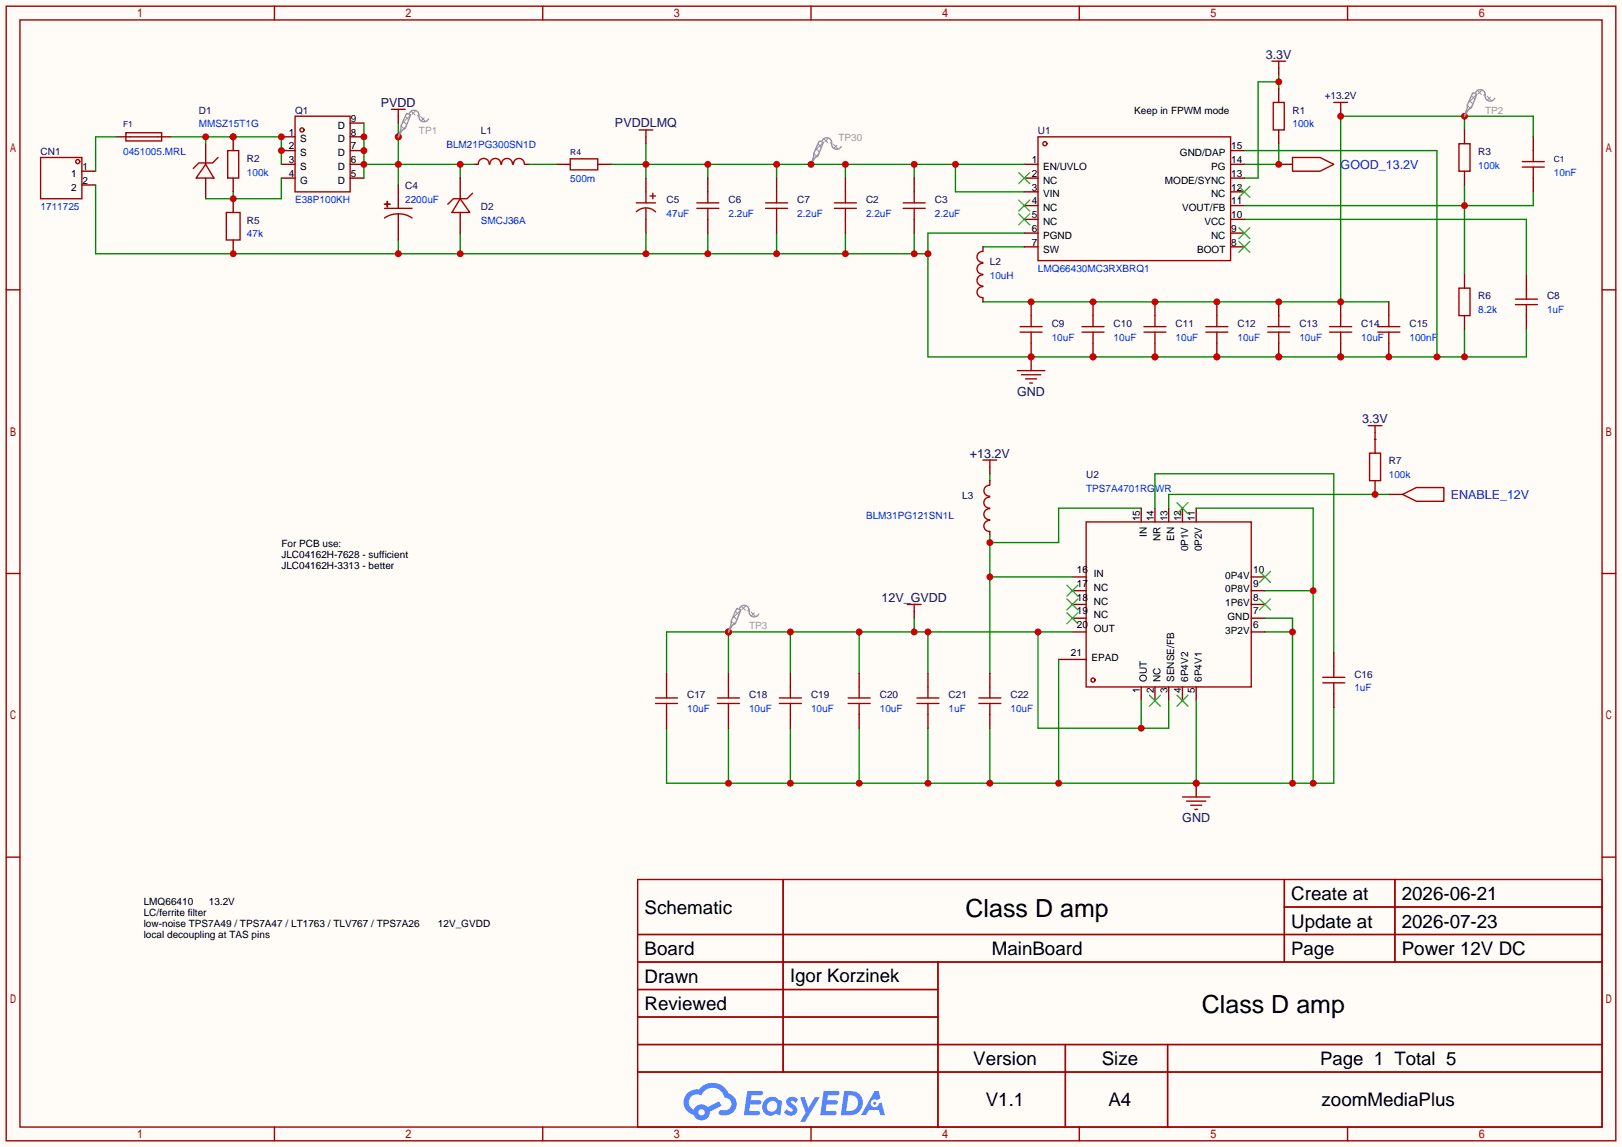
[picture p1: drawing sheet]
<svg xmlns="http://www.w3.org/2000/svg" width="299mm" height="212mm" viewBox="0 0 299 212" stroke-linecap="round" stroke-linejoin="round" font-family="sans-serif">
<path d="M0 0h299.5v211.8h-299.5z" fill="#fffcf7"/>
<g fill="none" stroke="#a10000" stroke-width=".25">
<path d="M1.1 1.1h297.2v209.6h-297.2zM3.7 3.7h292.1v204.5h-292.1zM50.7 1.1v2.6M100.2 1.1v2.6M149.7 1.1v2.6M199.3 1.1v2.6M248.8 1.1v2.6M1.1 53.5h2.6M295.8 53.5h2.5M1.1 105.9h2.6M295.8 105.9h2.5M1.1 158.3h2.6"/>
<path d="M295.8 158.3h2.5M117.7 162.4h178.1v45.8h-178.1zM117.7 172.6h178.1M117.7 177.7h178.1M144.6 162.4v35.6M173.2 177.7v30.5M237.1 162.4v15.3M237.1 167.5h58.7M257.5 162.4v15.3M117.7 182.8h55.5M117.7 192.9h178.1M117.7 187.8h55.5"/>
<path d="M117.7 198h178.1M196.7 192.9v15.3M215.6 192.9v15.3M50.7 208.2v2.5M100.2 208.2v2.5M149.7 208.2v2.5M199.3 208.2v2.5M248.8 208.2v2.5"/>
</g>
<g fill="#5487ff">
<path d="M145.5 202.8a1.3 1.3 0 0 1 1.8 .3l-.4 .6a.54 .54 0 0 0-.9-.2l.1 .2a1.58 1.58 0 0 1 1.1 1.6 1.43 1.43 0 0 1-2.5 .1l.5-.6a.64 .64 0 0 0 .5 .5 .64 .64 0 0 0 .7-.3l-.2-.2a1.6 1.6 0 0 1-1-1.6z"/>
<path d="M147.7 202.7h.9l.7 1.9 1.1-1.9h.9l-2.7 4.5h-.9l1-1.7z"/>
<path d="M138 201.5h1.6a1.31 1.31 0 0 1 1.2 .2 .4 .4 0 0 1-.3 .6h-1.8l-.1 .9h1.6a.4 .4 0 0 1 .4 .4 .4 .4 0 0 1-.4 .4h-1.7l-.2 1.2h.8a1.23 1.23 0 0 1 1.2 .2 .39 .39 0 0 1-.3 .6h-2.7z"/>
<path d="M152.1 201.5h1.6a1.32 1.32 0 0 1 1.3 .2 .39 .39 0 0 1-.4 .6h-1.7l-.2 .9h1.7a.4 .4 0 0 1 .3 .4 .4 .4 0 0 1-.4 .4h-1.7l-.2 1.2h.8a1.23 1.23 0 0 1 1.2 .2 .39 .39 0 0 1-.3 .6h-2.7z"/>
<path d="M161.5 201.5h.7l.4 1.3-.7 .4a.75 .75 0 0 0-1.1 .3 .75 .75 0 0 0 .5 1 .75 .75 0 0 0 .9-.6l.6-.3 .6 2.4h-.9l-.2-1h-1.9l-.5 1h-.9z"/>
<path d="M155.9 201.5l-.7 4.5h1.5a2.27 2.27 0 0 0 2.6-2.3 2.27 2.27 0 0 0-2.7-2.2zM156.6 202.3a1.5 1.5 0 0 1 1.8 1.5 1.5 1.5 0 0 1-1.9 1.4h-.3z"/>
<path d="M141.3 203.1a1.62 1.62 0 0 0-.4 2.1 1.62 1.62 0 0 0 2 .7l.4-.3 .3 .3 .5 .1 .3-2.5-.2-.3h-.4a1.58 1.58 0 0 0-2.5-.1zM141.9 203.6a.99 .99 0 0 1 1.6 .3 .99 .99 0 0 1-.9 1.4 .94 .94 0 0 1-1-.5 .94 .94 0 0 1 .3-1.2z"/>
<path d="M126.9 201.9a2.37 2.37 0 0 0 1.2 4 1.54 1.54 0 0 0 1.7 1 1.54 1.54 0 0 0 1.3-1.6l2.1-1.1-.5-.8-2 1.1a1.57 1.57 0 0 0-2.6 .4 1.5 1.5 0 0 1-.8-2.1 1.5 1.5 0 0 1 2.2-.5 2.23 2.23 0 0 1 2.3-1.4 2.23 2.23 0 0 1 2 1.8 1.16 1.16 0 0 1 1.2 1.1 1.16 1.16 0 0 1-1 1.3h-.7a.47 .47 0 0 0-.6 .3 .47 .47 0 0 0 .4 .6 2.23 2.23 0 0 0 2.3-.7 2.23 2.23 0 0 0 .4-2.3 2.16 2.16 0 0 0-1.3-1.1 3.2 3.2 0 0 0-5.4-.7l-1.2 .1zM129 205.4a.58 .58 0 0 1 1.1 0 .58 .58 0 0 1-1.1 0z"/>
<circle cx="161.5" cy="203.8" r=".28"/>
</g>
<path d="M247.5 20.2v1.3M281.8 50.7v2.5M281.8 58.3v2.5" fill="none" stroke="#870000" stroke-width=".25"/>
<path d="M279.8 55.2h4M279.8 56.3h4M281.8 53.2v2M281.8 56.3v2" fill="none" stroke="#a10000" stroke-width=".25"/>
<path d="M270.4 21.5v2.5M283.1 25.3v-3.8h-35.6v34.3M181.5 45.6h7.6M181.5 55.8h74.9M229.7 40.5h52.1v10.2" fill="none" stroke="#008700" stroke-width=".25"/>
<circle cx="247.5" cy="21.5" r=".63" fill="#c00"/>
<path d="M234.8 11.3h2.6M236.1 11.3v1.3M246.3 18.9h2.5M247.5 18.9v1.3M259 91.3l2.5-1.3h5.1v2.6h-5.1z" fill="none" stroke="#a10000" stroke-width=".25"/>
<path d="M236.1 12.6v1.2M256.4 91.3h2.6" fill="none" stroke="#870000" stroke-width=".25"/>
<path d="M236.1 13.8v2.6M236.1 15.1h-3.8v17.8h-2.6M236.1 26.5v3.9h-6.4M256.4 91.3h-40.6v2.6" fill="none" stroke="#008700" stroke-width=".25"/>
<circle cx="236.1" cy="15.1" r=".63" fill="#c00"/>
<g fill="none" stroke="#870000" stroke-width=".25">
<path d="M253.9 79.9v1.3M210.7 93.9v2.5M213.2 93.9v2.5M215.8 93.9v2.5M218.3 93.9v2.5M220.9 93.9v2.5M198 116.7h2.5M198 114.2h2.5M198 111.6h2.5M198 109.1h2.5M198 106.6h2.5M231 116.7h2.6"/>
<path d="M231 114.2h2.6M231 111.6h2.6M231 109.1h2.6M231 106.6h2.6M195.5 121.8h5M210.7 126.9v2.5M213.2 126.9v2.5M215.8 126.9v2.5M218.3 126.9v2.5M220.9 126.9v2.5"/>
</g>
<g fill="none" stroke="#a10000" stroke-width=".25">
<path d="M252.6 78.6h2.5M253.9 78.6v1.3M200.5 96.4h30.5v30.5h-30.5z"/>
<circle cx="201.8" cy="125.6" r=".38"/>
</g>
<g fill="none" stroke="#008700" stroke-width=".25">
<path d="M220.9 93.9h21.5v50.8M253.9 81.2h.1M233.6 114.2h5v30.5M233.6 116.7h5M233.6 109.1h8.8M134.5 134.5v10.2M145.9 134.5v10.2M158.6 134.5v10.2M171.3 134.5v10.2M182.8 134.5v10.2M195.5 121.8v22.9M220.9 129.4v15.3"/>
<path d="M246.3 130.7v14h-123.2v-10.2"/>
</g>
<g fill="none" stroke="#3c3" stroke-width=".25">
<path d="M217.3 92.8l2 2.1M219.3 92.8l-2 2.1M197 113.2l2 2M197 108.1l2 2M197 110.6l2 2M199 113.2l-2 2M199 108.1l-2 2M199 110.6l-2 2M232.5 110.6l2.1 2M232.5 105.5l2.1 2.1M234.6 110.6l-2.1 2M234.6 105.5l-2.1 2.1"/>
<path d="M212.2 128.4l2 2M214.2 128.4l-2 2M217.3 128.4l2 2M219.3 128.4l-2 2"/>
</g>
<path d="M149.7 30.1v.3M151.3 26l.7 .3-1 2.5-.5 .3-.8 1.3 .5-1.6v-.5zM151.8 26a.93 .93 0 0 1 1.1-.5 .93 .93 0 0 1 .6 1 .94 .94 0 0 0 .7 1 .94 .94 0 0 0 1.1-.4" fill="none" stroke="#999" stroke-width=".25"/>
<path d="M150.1 29.4l.1 .2M150.2 28.3l.6 .6M150.6 27.4l.7 .7M151 26.6l.7 .6M151.2 28.4l-.7 .7M152 26.3l-1.6 1.6M152.1 25.6l.7 .7M153 25.5l-.7 .7M153.5 26.2l-.2 .3M153.9 26.6l.9 .9M154.5 26.8l-.6 .6" fill="none" stroke="#999" stroke-width=".18"/>
<g fill="#c00">
<circle cx="238.6" cy="116.7" r=".63"/>
<circle cx="238.6" cy="144.7" r=".63"/>
<circle cx="242.4" cy="144.7" r=".63"/>
<circle cx="242.4" cy="109.1" r=".63"/>
<circle cx="220.9" cy="144.7" r=".63"/>
<circle cx="195.5" cy="144.7" r=".63"/>
<circle cx="182.8" cy="144.7" r=".63"/>
<circle cx="171.3" cy="144.7" r=".63"/>
<circle cx="158.6" cy="144.7" r=".63"/>
<circle cx="145.9" cy="144.7" r=".63"/>
<circle cx="134.5" cy="144.7" r=".63"/>
</g>
<path d="M182.8 86.2v1.3M182.8 88.8v.7M182.8 98.2v.7" fill="none" stroke="#870000" stroke-width=".25"/>
<path d="M181.5 85h2.5M182.7 96.1a1.01 1.01 0 0 0-1.1 1 1.01 1.01 0 0 0 1.1 1M182.7 94a1.01 1.01 0 0 0-1.1 1 1.01 1.01 0 0 0 1.1 1M182.7 91.8a1.01 1.01 0 0 0-1.1 1 1.01 1.01 0 0 0 1.1 1M182.7 89.6a1.01 1.01 0 0 0-1 1 1.01 1.01 0 0 0 1 1M182.8 85v1.2" fill="none" stroke="#a10000" stroke-width=".25"/>
<path d="M182.8 87.5v1.3M182.8 98.9v25.4M210.7 93.9h-15.2v6.3h-12.7M182.8 106.6h15.2" fill="none" stroke="#008700" stroke-width=".25"/>
<g fill="#c00">
<circle cx="182.8" cy="106.6" r=".63"/>
<circle cx="182.8" cy="100.2" r=".63"/>
</g>
<path d="M168.8 112.9v1.3" fill="none" stroke="#870000" stroke-width=".25"/>
<path d="M167.5 111.6h2.6M168.8 111.6v1.3" fill="none" stroke="#a10000" stroke-width=".25"/>
<path d="M134.5 116.7v7.6M145.9 116.7v7.6M158.6 116.7v7.6M168.8 114.2v2.5M171.3 116.7v7.6M191.6 116.7v17.8h24.2v-5.1M198 116.7h-74.9v7.6M210.7 129.4v5.1" fill="none" stroke="#008700" stroke-width=".25"/>
<g fill="#c00">
<circle cx="168.8" cy="116.7" r=".63"/>
<circle cx="171.3" cy="116.7" r=".63"/>
<circle cx="191.6" cy="116.7" r=".63"/>
<circle cx="210.7" cy="134.5" r=".63"/>
<circle cx="158.6" cy="116.7" r=".63"/>
<circle cx="145.9" cy="116.7" r=".63"/>
<circle cx="134.5" cy="116.7" r=".63"/>
</g>
<path d="M213.2 93.9v-6.4h33.1v33" fill="none" stroke="#008700" stroke-width=".25"/>
<path d="M236.1 30.4h2.5" fill="none" stroke="#870000" stroke-width=".25"/>
<circle cx="236.1" cy="30.4" r=".63" fill="#c00"/>
<g fill="none" stroke="#a10000" stroke-width=".25">
<path d="M7.5 29.1h7.6v7.6h-7.6zM117.5 37.5h3.5M117.5 39.1a2.54 2.54 0 0 1 3.5 0M119.3 35.4v2.1M119.3 38.5v2M120 36.2h1M120.5 35.7v1M191.6 25.3h35.6v22.8h-35.6zM238.6 29.1h5.1l2.6 1.3-2.6 1.2h-5.1zM256.4 58.3v2M254.4 61.3h4M254.4 60.3h4"/>
<path d="M256.4 61.3v2.1M169.3 128.9h4.1M169.3 129.9h4.1M171.3 126.9v2M171.3 129.9v2.1M244.2 125.1h4.1M244.2 126.1h4.1M246.3 123.1v2M246.3 126.1v2"/>
<circle cx="14.4" cy="29.8" r=".38"/>
<circle cx="192.9" cy="26.5" r=".38"/>
</g>
<g fill="none" stroke="#870000" stroke-width=".25">
<path d="M15.1 31.6h2.6M15.1 34.2h2.6M119.3 32.9v2.5M189.1 30.4h2.5M189.1 32.9h2.5M189.1 35.4h2.5M189.1 38h2.5M227.2 27.8h2.5M227.2 30.4h2.5M227.2 32.9h2.5M227.2 35.4h2.5M227.2 38h2.5"/>
<path d="M119.3 40.5v2.6M189.1 40.5h2.5M189.1 43.1h2.5M189.1 45.6h2.5M227.2 40.5h2.5M227.2 43.1h2.5M227.2 45.6h2.5M256.4 55.8v2.5M256.4 63.4v2.5M171.3 124.3v2.6M171.3 132v2.5M246.3 120.5v2.6"/>
<path d="M246.3 128.1v2.6"/>
</g>
<path d="M188.1 39.5l2 2M188.1 37l2 2M188.1 31.9l2 2M190.1 39.5l-2 2M190.1 37l-2 2M190.1 31.9l-2 2M228.7 34.4l2.1 2M230.8 34.4l-2.1 2M228.7 42l2.1 2.1M228.7 44.6l2.1 2M230.8 42l-2.1 2.1M230.8 44.6l-2.1 2" fill="none" stroke="#3c3" stroke-width=".25"/>
<path d="M270.4 34.2v16.5M283.1 35.4v2.6h-53.4" fill="none" stroke="#008700" stroke-width=".25"/>
<circle cx="270.4" cy="38" r=".63" fill="#c00"/>
<g fill="none" stroke="#a10000" stroke-width=".25">
<path d="M38 30.4l1.5 2.5h-3.3zM40.3 29.1l-1.1 1h-2.5l-1 1M41.8 39.2h2.5v5.1h-2.5zM54.5 21.5h10.1v13.9h-10.1z"/>
<circle cx="55.8" cy="24" r=".38"/>
</g>
<path d="M38 26.5v3.9M38 32.9v3.8M43.1 36.7v2.5M51.9 25.3h2.6M51.9 27.8h2.6M51.9 30.4h2.6M51.9 32.9h2.6M64.6 25.3h2.6M64.6 27.8h2.6M64.6 30.4h2.6M64.6 32.9h2.6M64.6 22.7h2.6" fill="none" stroke="#870000" stroke-width=".25"/>
<path d="M43.1 35.4v1.3M51.9 32.9v3.8h-13.9" fill="none" stroke="#008700" stroke-width=".25"/>
<circle cx="43.1" cy="36.7" r=".63" fill="#c00"/>
<path d="M43.1 44.3v2.6" fill="none" stroke="#870000" stroke-width=".25"/>
<path d="M17.7 34.2v12.7h153.6M229.7 27.8h35.6v38.1M73.5 44.3v2.6M85 43.1v3.8M119.3 43.1v3.8M130.7 43.1v3.8M143.4 43.1v3.8M156.1 43.1v3.8M168.8 43.1v3.8M189.1 43.1h-17.8v22.8h110.5v-5.1M270.4 60.8v5.1" fill="none" stroke="#008700" stroke-width=".25"/>
<g fill="#c00">
<circle cx="168.8" cy="46.9" r=".63"/>
<circle cx="156.1" cy="46.9" r=".63"/>
<circle cx="143.4" cy="46.9" r=".63"/>
<circle cx="130.7" cy="46.9" r=".63"/>
<circle cx="119.3" cy="46.9" r=".63"/>
<circle cx="85" cy="46.9" r=".63"/>
<circle cx="73.5" cy="46.9" r=".63"/>
<circle cx="43.1" cy="46.9" r=".63"/>
<circle cx="171.3" cy="46.9" r=".63"/>
<circle cx="190.4" cy="65.9" r=".63"/>
<circle cx="201.8" cy="65.9" r=".63"/>
<circle cx="213.2" cy="65.9" r=".63"/>
<circle cx="224.7" cy="65.9" r=".63"/>
<circle cx="236.1" cy="65.9" r=".63"/>
<circle cx="247.5" cy="65.9" r=".63"/>
<circle cx="256.4" cy="65.9" r=".63"/>
<circle cx="265.3" cy="65.9" r=".63"/>
<circle cx="270.4" cy="65.9" r=".63"/>
</g>
<path d="M23.2 24.5h6.6v1.5h-6.6zM24 25.3h5.1" fill="none" stroke="#a10000" stroke-width=".25"/>
<path d="M21.5 25.3h2.5M29.1 25.3h2.5" fill="none" stroke="#870000" stroke-width=".25"/>
<path d="M21.5 25.3h-3.8v6.3M31.6 25.3h20.3v5.1M38 25.3v1.2" fill="none" stroke="#008700" stroke-width=".25"/>
<g fill="#c00">
<circle cx="38" cy="25.3" r=".63"/>
<circle cx="43.1" cy="25.3" r=".63"/>
<circle cx="51.9" cy="25.3" r=".63"/>
<circle cx="51.9" cy="27.8" r=".63"/>
</g>
<path d="M87.5 30.4h.8M96.9 30.4h.8" fill="none" stroke="#870000" stroke-width=".25"/>
<path d="M88.3 30.3a1.01 1.01 0 0 1 1-1 1.01 1.01 0 0 1 1 1M90.4 30.3a1.01 1.01 0 0 1 1.1-1 1.01 1.01 0 0 1 1 1M92.6 30.3a1.01 1.01 0 0 1 1-1 1.01 1.01 0 0 1 1 1M94.8 30.3a1.01 1.01 0 0 1 1-1 1.01 1.01 0 0 1 1 1" fill="none" stroke="#a10000" stroke-width=".25"/>
<path d="M67.2 30.4h20.3M67.2 22.7v10.2M73.5 22.7v11.5M85 30.4v2.5" fill="none" stroke="#008700" stroke-width=".25"/>
<g fill="#c00">
<circle cx="85" cy="30.4" r=".63"/>
<circle cx="73.5" cy="30.4" r=".63"/>
<circle cx="67.2" cy="30.4" r=".63"/>
<circle cx="67.2" cy="27.8" r=".63"/>
<circle cx="67.2" cy="25.3" r=".63"/>
<circle cx="73.5" cy="25.3" r=".63"/>
</g>
<path d="M73.5 21.5v1.2M102.7 30.4h2.6M110.4 30.4h2.5M119.3 25.3v1.2" fill="none" stroke="#870000" stroke-width=".25"/>
<path d="M72.3 20.2h2.5M73.5 20.2v1.3M105.3 29.3h5.1v2.1h-5.1zM118 24h2.5M119.3 24v1.3" fill="none" stroke="#a10000" stroke-width=".25"/>
<path d="M97.7 30.4h5M112.9 30.4h76.2M119.3 26.5v6.4M130.7 30.4v2.5M143.4 30.4v2.5M156.1 30.4v2.5M168.8 30.4v2.5M176.4 30.4v5h12.7" fill="none" stroke="#008700" stroke-width=".25"/>
<g fill="#c00">
<circle cx="156.1" cy="30.4" r=".63"/>
<circle cx="168.8" cy="30.4" r=".63"/>
<circle cx="176.4" cy="30.4" r=".63"/>
<circle cx="149.7" cy="30.4" r=".63"/>
<circle cx="143.4" cy="30.4" r=".63"/>
<circle cx="130.7" cy="30.4" r=".63"/>
<circle cx="119.3" cy="30.4" r=".63"/>
</g>
<path d="M85 32.9v3.8M85 39.2v3.9M181.5 45.6v.8M181.5 55v.8M270.4 50.7v2.5M270.4 58.3v2.5" fill="none" stroke="#870000" stroke-width=".25"/>
<path d="M85 36.7l1.7 2.5h-3.3zM87.2 35.7l-1 1h-2.5l-1 1M181.5 52.9a1.01 1.01 0 0 0-1.1 1 1.01 1.01 0 0 0 1.1 1.1M181.5 50.8a1.01 1.01 0 0 0-1.1 1 1.01 1.01 0 0 0 1.1 1M181.5 48.6a1.01 1.01 0 0 0-1.1 1 1.01 1.01 0 0 0 1.1 1.1M181.5 46.4a1.01 1.01 0 0 0-1.1 1.1 1.01 1.01 0 0 0 1.1 1M269.4 53.2h2v5.1h-2z" fill="none" stroke="#a10000" stroke-width=".25"/>
<path d="M73.5 25v.3" fill="none" stroke="#999" stroke-width=".25"/>
<circle cx="73.5" cy="25.3" r=".63" fill="#c00"/>
<path d="M73.9 24.3l.1 .2M74 23.2l.6 .6M74.4 22.4l.7 .6M74.8 21.5l.7 .6M75 23.3l-.7 .7M75.8 21.2l-1.6 1.6M75.9 20.5l.7 .8M76.8 20.4l-.7 .7M77.3 21.1l-.2 .3M77.7 21.6l.9 .9M78.3 21.7l-.6 .6" fill="none" stroke="#999" stroke-width=".18"/>
<path d="M75.1 21l.7 .2-1 2.5-.5 .3-.8 1.3 .5-1.6v-.5zM75.6 21a.93 .93 0 0 1 1.1-.6 .93 .93 0 0 1 .6 1.1 .94 .94 0 0 0 .7 1 .94 .94 0 0 0 1.1-.5M270.4 21.2v.3" fill="none" stroke="#999" stroke-width=".25"/>
<circle cx="270.4" cy="21.5" r=".63" fill="#c00"/>
<path d="M270.9 19.4l.6 .6M271.3 18.6l.6 .6M271.7 17.7l.6 .6M271.8 19.5l-.7 .7M272.7 17.4l-1.6 1.6M272.7 16.7l.8 .7M273.6 16.6l-.7 .7M274.2 17.3l-.3 .3M274.5 17.7l.9 .9M275.2 17.9l-.6 .6M270.7 20.5l.2 .2" fill="none" stroke="#999" stroke-width=".18"/>
<path d="M271.9 17.1l.8 .3-1 2.5-.6 .3-.7 1.3 .5-1.6v-.5zM272.4 17.1a.93 .93 0 0 1 1.1-.5 .93 .93 0 0 1 .7 1.1 .94 .94 0 0 0 .7 .9 .94 .94 0 0 0 1.1-.4M134.5 116.5v.2" fill="none" stroke="#999" stroke-width=".25"/>
<circle cx="134.5" cy="116.7" r=".63" fill="#c00"/>
<path d="M134.8 115.8l.2 .1M135 114.7l.6 .6M135.4 113.8l.7 .7M135.8 112.9l.6 .7M135.9 114.8l-.6 .6M136.8 112.6l-1.6 1.6M136.9 112l.7 .7M137.7 111.9l-.7 .6M138.3 112.6l-.3 .2M138.6 113l.9 .9M139.3 113.2l-.6 .6" fill="none" stroke="#999" stroke-width=".18"/>
<path d="M136 112.4l.8 .2-1 2.6-.5 .2-.8 1.3 .5-1.5v-.5zM136.5 112.4a.93 .93 0 0 1 1.1-.6 .93 .93 0 0 1 .7 1.1 .94 .94 0 0 0 .7 1 .94 .94 0 0 0 1.1-.5" fill="none" stroke="#999" stroke-width=".25"/>
<path d="M42 27.8h2.1v5.1h-2.1z" fill="none" stroke="#a10000" stroke-width=".25"/>
<path d="M43.1 25.3v2.5" fill="none" stroke="#870000" stroke-width=".25"/>
<circle cx="43.1" cy="25.3" r=".63" fill="#c00"/>
<path d="M236.1 16.4v2.5M43.1 32.9v2.5M236.1 24v2.5M270.4 24v2.5M270.4 31.6v2.6M253.9 81.2v2.5M253.9 88.8v2.5" fill="none" stroke="#870000" stroke-width=".25"/>
<path d="M235.1 18.9h2v5.1h-2zM269.4 26.5h2v5.1h-2zM252.9 83.7h2v5.1h-2z" fill="none" stroke="#a10000" stroke-width=".25"/>
<circle cx="253.9" cy="91.3" r=".63" fill="#c00"/>
<path d="M73.5 34.2v4.3M73.5 39.5v4.8M190.4 65.9v2.6M220.9 144.7v2.5" fill="none" stroke="#870000" stroke-width=".25"/>
<path d="M71 37.7h1zM71 38.5h5.1M71.5 37.2v1zM71 40.3a4.6 4.6 0 0 1 5.1 0M187.8 68.5h5.1M188.6 69.2h3.6M189.4 70h2M190.1 70.7h.5" fill="none" stroke="#a10000" stroke-width=".25"/>
<circle cx="220.9" cy="144.7" r=".63" fill="#c00"/>
<g fill="none" stroke="#a10000" stroke-width=".25">
<path d="M128.7 38.5h4M128.7 37.5h4M130.7 35.4v2.1M130.7 38.5v2M141.4 38.5h4M141.4 37.5h4M143.4 35.4v2.1M143.4 38.5v2M154.1 38.5h4M154.1 37.5h4M156.1 35.4v2.1M156.1 38.5v2"/>
<path d="M166.8 38.5h4M166.8 37.5h4M168.8 35.4v2.1M168.8 38.5v2M281.1 30.9h4M281.1 29.8h4M283.1 27.8v2M283.1 30.9v2M188.3 60.3h4.1M218.3 147.2h5.1M219.1 148h3.5M219.8 148.7h2.1"/>
<path d="M220.6 149.5h.5"/>
</g>
<path d="M130.7 32.9v2.5M143.4 32.9v2.5M156.1 32.9v2.5M168.8 32.9v2.5M283.1 25.3v2.5M283.1 32.9v2.5M130.7 40.5v2.6M143.4 40.5v2.6M156.1 40.5v2.6M168.8 40.5v2.6M190.4 55.8v2.5" fill="none" stroke="#870000" stroke-width=".25"/>
<circle cx="190.4" cy="55.8" r=".63" fill="#c00"/>
<path d="M188.3 61.3h4.1M190.4 61.3v2.1" fill="none" stroke="#a10000" stroke-width=".25"/>
<path d="M190.4 63.4v2.5" fill="none" stroke="#870000" stroke-width=".25"/>
<circle cx="190.4" cy="65.9" r=".63" fill="#c00"/>
<path d="M190.4 58.3v2M199.8 60.3h4" fill="none" stroke="#a10000" stroke-width=".25"/>
<path d="M201.8 55.8v2.5" fill="none" stroke="#870000" stroke-width=".25"/>
<circle cx="201.8" cy="55.8" r=".63" fill="#c00"/>
<path d="M199.8 61.3h4M201.8 61.3v2.1" fill="none" stroke="#a10000" stroke-width=".25"/>
<path d="M201.8 63.4v2.5" fill="none" stroke="#870000" stroke-width=".25"/>
<circle cx="201.8" cy="65.9" r=".63" fill="#c00"/>
<path d="M201.8 58.3v2M211.2 60.3h4.1" fill="none" stroke="#a10000" stroke-width=".25"/>
<path d="M213.2 55.8v2.5" fill="none" stroke="#870000" stroke-width=".25"/>
<circle cx="213.2" cy="55.8" r=".63" fill="#c00"/>
<path d="M211.2 61.3h4.1M213.2 61.3v2.1" fill="none" stroke="#a10000" stroke-width=".25"/>
<path d="M213.2 63.4v2.5" fill="none" stroke="#870000" stroke-width=".25"/>
<circle cx="213.2" cy="65.9" r=".63" fill="#c00"/>
<path d="M213.2 58.3v2M222.6 60.3h4.1" fill="none" stroke="#a10000" stroke-width=".25"/>
<path d="M224.7 55.8v2.5" fill="none" stroke="#870000" stroke-width=".25"/>
<circle cx="224.7" cy="55.8" r=".63" fill="#c00"/>
<path d="M222.6 61.3h4.1M224.7 61.3v2.1" fill="none" stroke="#a10000" stroke-width=".25"/>
<path d="M224.7 63.4v2.5" fill="none" stroke="#870000" stroke-width=".25"/>
<circle cx="224.7" cy="65.9" r=".63" fill="#c00"/>
<path d="M224.7 58.3v2M234.1 60.3h4" fill="none" stroke="#a10000" stroke-width=".25"/>
<path d="M236.1 55.8v2.5" fill="none" stroke="#870000" stroke-width=".25"/>
<circle cx="236.1" cy="55.8" r=".63" fill="#c00"/>
<path d="M234.1 61.3h4M236.1 61.3v2.1" fill="none" stroke="#a10000" stroke-width=".25"/>
<path d="M236.1 63.4v2.5" fill="none" stroke="#870000" stroke-width=".25"/>
<circle cx="236.1" cy="65.9" r=".63" fill="#c00"/>
<path d="M236.1 58.3v2M245.5 60.3h4.1" fill="none" stroke="#a10000" stroke-width=".25"/>
<path d="M247.5 55.8v2.5" fill="none" stroke="#870000" stroke-width=".25"/>
<circle cx="247.5" cy="55.8" r=".63" fill="#c00"/>
<path d="M245.5 61.3h4.1M247.5 61.3v2.1" fill="none" stroke="#a10000" stroke-width=".25"/>
<path d="M247.5 63.4v2.5" fill="none" stroke="#870000" stroke-width=".25"/>
<circle cx="247.5" cy="65.9" r=".63" fill="#c00"/>
<g fill="none" stroke="#a10000" stroke-width=".25">
<path d="M247.5 58.3v2M121 128.9h4.1M121 129.9h4.1M123.1 126.9v2M123.1 129.9v2.1M132.5 128.9h4M132.5 129.9h4M134.5 126.9v2M134.5 129.9v2.1M143.9 128.9h4.1M143.9 129.9h4.1M145.9 126.9v2"/>
<path d="M145.9 129.9v2.1M156.6 128.9h4.1M156.6 129.9h4.1M158.6 126.9v2M158.6 129.9v2.1M180.7 128.9h4.1M180.7 129.9h4.1M182.8 126.9v2M182.8 129.9v2.1"/>
</g>
<path d="M123.1 124.3v2.6M123.1 132v2.5M134.5 124.3v2.6M134.5 132v2.5M145.9 124.3v2.6M145.9 132v2.5M158.6 124.3v2.6M158.6 132v2.5M182.8 124.3v2.6M182.8 132v2.5" fill="none" stroke="#870000" stroke-width=".25"/>
<g font-size="4.6">
<text x="178.3" y="169.4">Class D amp</text>
<text x="221.9" y="187.1">Class D amp</text>
</g>
<g font-size="3.5">
<text x="238.4" y="166.2">Create at</text>
<text x="258.8" y="166.2">2026-06-21</text>
<text x="119" y="168.8">Schematic</text>
<text x="238.4" y="171.3">Update at</text>
<text x="258.8" y="171.3">2026-07-23</text>
<text x="119" y="176.4">Board</text>
<text x="183.1" y="176.4">MainBoard</text>
<text x="258.8" y="176.4">Power 12V DC</text>
<text x="119" y="181.5">Drawn</text>
<text x="119" y="186.6">Reviewed</text>
<text x="179.7" y="196.7">Version</text>
<text x="203.4" y="196.7">Size</text>
<text x="182" y="204.3">V1.1</text>
<text x="204.7" y="204.3">A4</text>
<text x="244" y="204.3">zoomMediaPlus</text>
</g>
<g font-size="3.4">
<text x="238.4" y="176.4">Page</text>
<text x="145.9" y="181.4">Igor Korzinek</text>
<text x="243.7" y="196.7">Page 1 Total 5</text>
</g>
<g font-size="2.3" fill="#000080">
<text x="233.7" y="10.8">3.3V</text>
<text x="70.3" y="19.7">PVDD</text>
<text x="113.5" y="23.5">PVDDLMQ</text>
<text x="187.8" y="73.1">GND</text>
<text x="251.5" y="78.2">3.3V</text>
<text x="179.1" y="84.5">+13.2V</text>
<text x="162.8" y="111.2">12V_GVDD</text>
<text x="218.3" y="151.8">GND</text>
</g>
<g font-size="2.3" fill="#00f">
<text x="247.5" y="31.2">GOOD_13.2V</text>
<text x="267.8" y="92.1">ENABLE_12V</text>
</g>
<g font-size="1.8" fill="#000080">
<text x="36.7" y="21">D1</text>
<text x="54.5" y="21">Q1</text>
<text x="238.6" y="21">R1</text>
<text x="244.6" y="18.2">+13.2V</text>
<text x="7.5" y="28.6">CN1</text>
<text x="45.6" y="29.9">R2</text>
<text x="88.8" y="24.8">L1</text>
<text x="191.6" y="24.8">U1</text>
<text x="272.9" y="28.6">R3</text>
<text x="74.8" y="35">C4</text>
<text x="45.6" y="41.3">R5</text>
<text x="88.8" y="38.8">D2</text>
<text x="123.1" y="37.5">C5</text>
<text x="134.5" y="37.5">C6</text>
<text x="147.2" y="37.5">C7</text>
<text x="159.9" y="37.5">C2</text>
<text x="172.6" y="37.5">C3</text>
<text x="182.8" y="48.9">L2</text>
<text x="272.9" y="55.3">R6</text>
<text x="285.6" y="55.3">C8</text>
<text x="194.2" y="60.4">C9</text>
<text x="205.6" y="60.4">C10</text>
<text x="217" y="60.4">C11</text>
<text x="228.5" y="60.4">C12</text>
<text x="239.9" y="60.4">C13</text>
<text x="251.3" y="60.4">C14</text>
<text x="260.2" y="60.4">C15</text>
<text x="200.5" y="88.3">U2</text>
<text x="256.4" y="85.8">R7</text>
<text x="177.7" y="92.1">L3</text>
<text x="250.1" y="125.1">C16</text>
<text x="126.9" y="129">C17</text>
<text x="138.3" y="129">C18</text>
<text x="149.7" y="129">C19</text>
<text x="162.4" y="129">C20</text>
<text x="175.1" y="129">C21</text>
<text x="186.6" y="129">C22</text>
</g>
<g font-size="1.8" fill="#00f">
<text x="36.7" y="23.5">MMSZ15T1G</text>
<text x="238.6" y="23.5">100k</text>
<text x="22.7" y="28.6">0451005.MRL</text>
<text x="82.4" y="27.4">BLM21PG300SN1D</text>
<text x="45.6" y="32.4">100k</text>
<text x="105.3" y="33.7">500m</text>
<text x="272.9" y="31.2">100k</text>
<text x="286.9" y="32.4">10nF</text>
<text x="7.5" y="38.8">1711725</text>
<text x="54.5" y="37.5">E38P100KH</text>
<text x="74.8" y="37.5">2200uF</text>
<text x="88.8" y="41.3">SMCJ36A</text>
<text x="123.1" y="40.1">47uF</text>
<text x="134.5" y="40.1">2.2uF</text>
<text x="147.2" y="40.1">2.2uF</text>
<text x="159.9" y="40.1">2.2uF</text>
<text x="172.6" y="40.1">2.2uF</text>
<text x="45.6" y="43.9">47k</text>
<text x="182.8" y="51.5">10uH</text>
<text x="191.6" y="50.2">LMQ66430MC3RXBRQ1</text>
<text x="272.9" y="57.8">8.2k</text>
<text x="285.6" y="57.8">1uF</text>
<text x="194.2" y="62.9">10uF</text>
<text x="205.6" y="62.9">10uF</text>
<text x="217" y="62.9">10uF</text>
<text x="228.5" y="62.9">10uF</text>
<text x="239.9" y="62.9">10uF</text>
<text x="251.3" y="62.9">10uF</text>
<text x="260.2" y="62.9">100nF</text>
<text x="256.4" y="88.3">100k</text>
<text x="159.9" y="95.9">BLM31PG121SN1L</text>
<text x="200.5" y="90.9">TPS7A4701RGWR</text>
<text x="126.9" y="131.5">10uF</text>
<text x="138.3" y="131.5">10uF</text>
<text x="149.7" y="131.5">10uF</text>
<text x="162.4" y="131.5">10uF</text>
<text x="175.1" y="131.5">1uF</text>
<text x="186.6" y="131.5">10uF</text>
<text x="250.1" y="127.7">1uF</text>
</g>
<g font-size="1.8">
<text x="62.4" y="23.8">D</text>
<text x="64.8" y="22.5">9</text>
<text x="209.4" y="21">Keep in FPWM mode</text>
<text x="53.3" y="25">1</text>
<text x="53.3" y="27.6">2</text>
<text x="55.4" y="26.3">S</text>
<text x="55.4" y="28.9">S</text>
<text x="62.4" y="28.9">D</text>
<text x="62.4" y="26.3">D</text>
<text x="64.8" y="27.6">7</text>
<text x="64.8" y="25">8</text>
<text x="217.8" y="28.9">GND/DAP</text>
<text x="227.3" y="27.6">15</text>
<text x="13.1" y="32.7">1</text>
<text x="13.1" y="35.2">2</text>
<text x="15.2" y="31.4">1</text>
<text x="15.2" y="33.9">2</text>
<text x="53.3" y="30.1">3</text>
<text x="53.3" y="32.7">4</text>
<text x="55.4" y="31.4">S</text>
<text x="55.4" y="33.9">G</text>
<text x="62.4" y="33.9">D</text>
<text x="62.4" y="31.4">D</text>
<text x="64.8" y="32.7">5</text>
<text x="64.8" y="30.1">6</text>
<text x="190.5" y="35.2">3</text>
<text x="190.5" y="32.7">2</text>
<text x="190.5" y="30.1">1</text>
<text x="192.6" y="33.9">NC</text>
<text x="192.6" y="31.4">EN/UVLO</text>
<text x="215.1" y="33.9">MODE/SYNC</text>
<text x="223.6" y="31.4">PG</text>
<text x="227.3" y="30.1">14</text>
<text x="227.3" y="32.7">13</text>
<text x="227.3" y="35.2">12</text>
<text x="190.5" y="40.3">5</text>
<text x="190.5" y="37.7">4</text>
<text x="192.6" y="41.6">NC</text>
<text x="192.6" y="39">NC</text>
<text x="192.6" y="36.5">VIN</text>
<text x="218.3" y="39">VOUT/FB</text>
<text x="222.4" y="41.6">VCC</text>
<text x="223.6" y="36.5">NC</text>
<text x="227.3" y="37.7">11</text>
<text x="227.3" y="40.3">10</text>
<text x="190.5" y="45.4">7</text>
<text x="190.5" y="42.8">6</text>
<text x="192.6" y="46.6">SW</text>
<text x="192.6" y="44.1">PGND</text>
<text x="221" y="46.6">BOOT</text>
<text x="223.6" y="44.1">NC</text>
<text x="227.3" y="42.8">9</text>
<text x="227.3" y="45.4">8</text>
<text x="51.9" y="101">For PCB use:</text>
<text x="210.5" y="96.3" transform="rotate(-90 210.5 96.3)">15</text>
<text x="211.7" y="99.2" transform="rotate(-90 211.7 99.2)">IN</text>
<text x="213" y="96.3" transform="rotate(-90 213 96.3)">14</text>
<text x="214.3" y="100" transform="rotate(-90 214.3 100)">NR</text>
<text x="215.5" y="96.3" transform="rotate(-90 215.5 96.3)">13</text>
<text x="216.8" y="99.9" transform="rotate(-90 216.8 99.9)">EN</text>
<text x="218.1" y="96.3" transform="rotate(-90 218.1 96.3)">12</text>
<text x="219.4" y="101.9" transform="rotate(-90 219.4 101.9)">0P1V</text>
<text x="220.6" y="96.3" transform="rotate(-90 220.6 96.3)">11</text>
<text x="221.9" y="101.9" transform="rotate(-90 221.9 101.9)">0P2V</text>
<text x="51.9" y="103">JLC04162H-7628 - sufficient</text>
<text x="51.9" y="105.1">JLC04162H-3313 - better</text>
<text x="198.8" y="105.8">16</text>
<text x="202" y="106.6">IN</text>
<text x="226.2" y="106.9">0P4V</text>
<text x="231.4" y="105.8">10</text>
<text x="198.8" y="108.4">17</text>
<text x="198.8" y="110.9">18</text>
<text x="198.8" y="113.5">19</text>
<text x="202" y="109.1">NC</text>
<text x="202" y="111.7">NC</text>
<text x="226.2" y="111.9">1P6V</text>
<text x="226.2" y="109.4">0P8V</text>
<text x="231.4" y="113.5">7</text>
<text x="231.4" y="110.9">8</text>
<text x="231.4" y="108.4">9</text>
<text x="198.8" y="116">20</text>
<text x="202" y="114.2">NC</text>
<text x="202" y="116.8">OUT</text>
<text x="226.2" y="117">3P2V</text>
<text x="226.6" y="114.5">GND</text>
<text x="231.4" y="116">6</text>
<text x="197.7" y="121.1">21</text>
<text x="201.5" y="122.1">EPAD</text>
<text x="211.7" y="125.9" transform="rotate(-90 211.7 125.9)">OUT</text>
<text x="214.3" y="125.9" transform="rotate(-90 214.3 125.9)">NC</text>
<text x="216.8" y="125.9" transform="rotate(-90 216.8 125.9)">SENSE/FB</text>
<text x="219.4" y="125.9" transform="rotate(-90 219.4 125.9)">6P4V2</text>
<text x="221.9" y="125.9" transform="rotate(-90 221.9 125.9)">6P4V1</text>
<text x="210.5" y="128" transform="rotate(-90 210.5 128)">1</text>
<text x="213" y="128" transform="rotate(-90 213 128)">2</text>
<text x="215.5" y="128" transform="rotate(-90 215.5 128)">3</text>
<text x="218.1" y="128" transform="rotate(-90 218.1 128)">4</text>
<text x="220.6" y="128" transform="rotate(-90 220.6 128)">5</text>
<text x="26.5" y="167.1">LMQ66410</text>
<text x="38.6" y="167.1">13.2V</text>
<text x="26.5" y="169.1">LC/ferrite filter</text>
<text x="26.5" y="171.1">low-noise TPS7A49 / TPS7A47 / LT1763 / TLV767 / TPS7A26</text>
<text x="26.5" y="173.1">local decoupling at TAS pins</text>
<text x="80.9" y="171.1">12V_GVDD</text>
</g>
<g font-size="1.8" fill="#999">
<text x="274.2" y="21">TP2</text>
<text x="77.3" y="24.8">TP1</text>
<text x="154.8" y="26.1">TP30</text>
<text x="138.3" y="116.3">TP3</text>
</g>
<g font-size="1.6" fill="#000080">
<text x="22.7" y="23.5">F1</text>
<text x="105.3" y="28.6">R4</text>
<text x="286.9" y="29.9">C1</text>
</g>
</svg>
